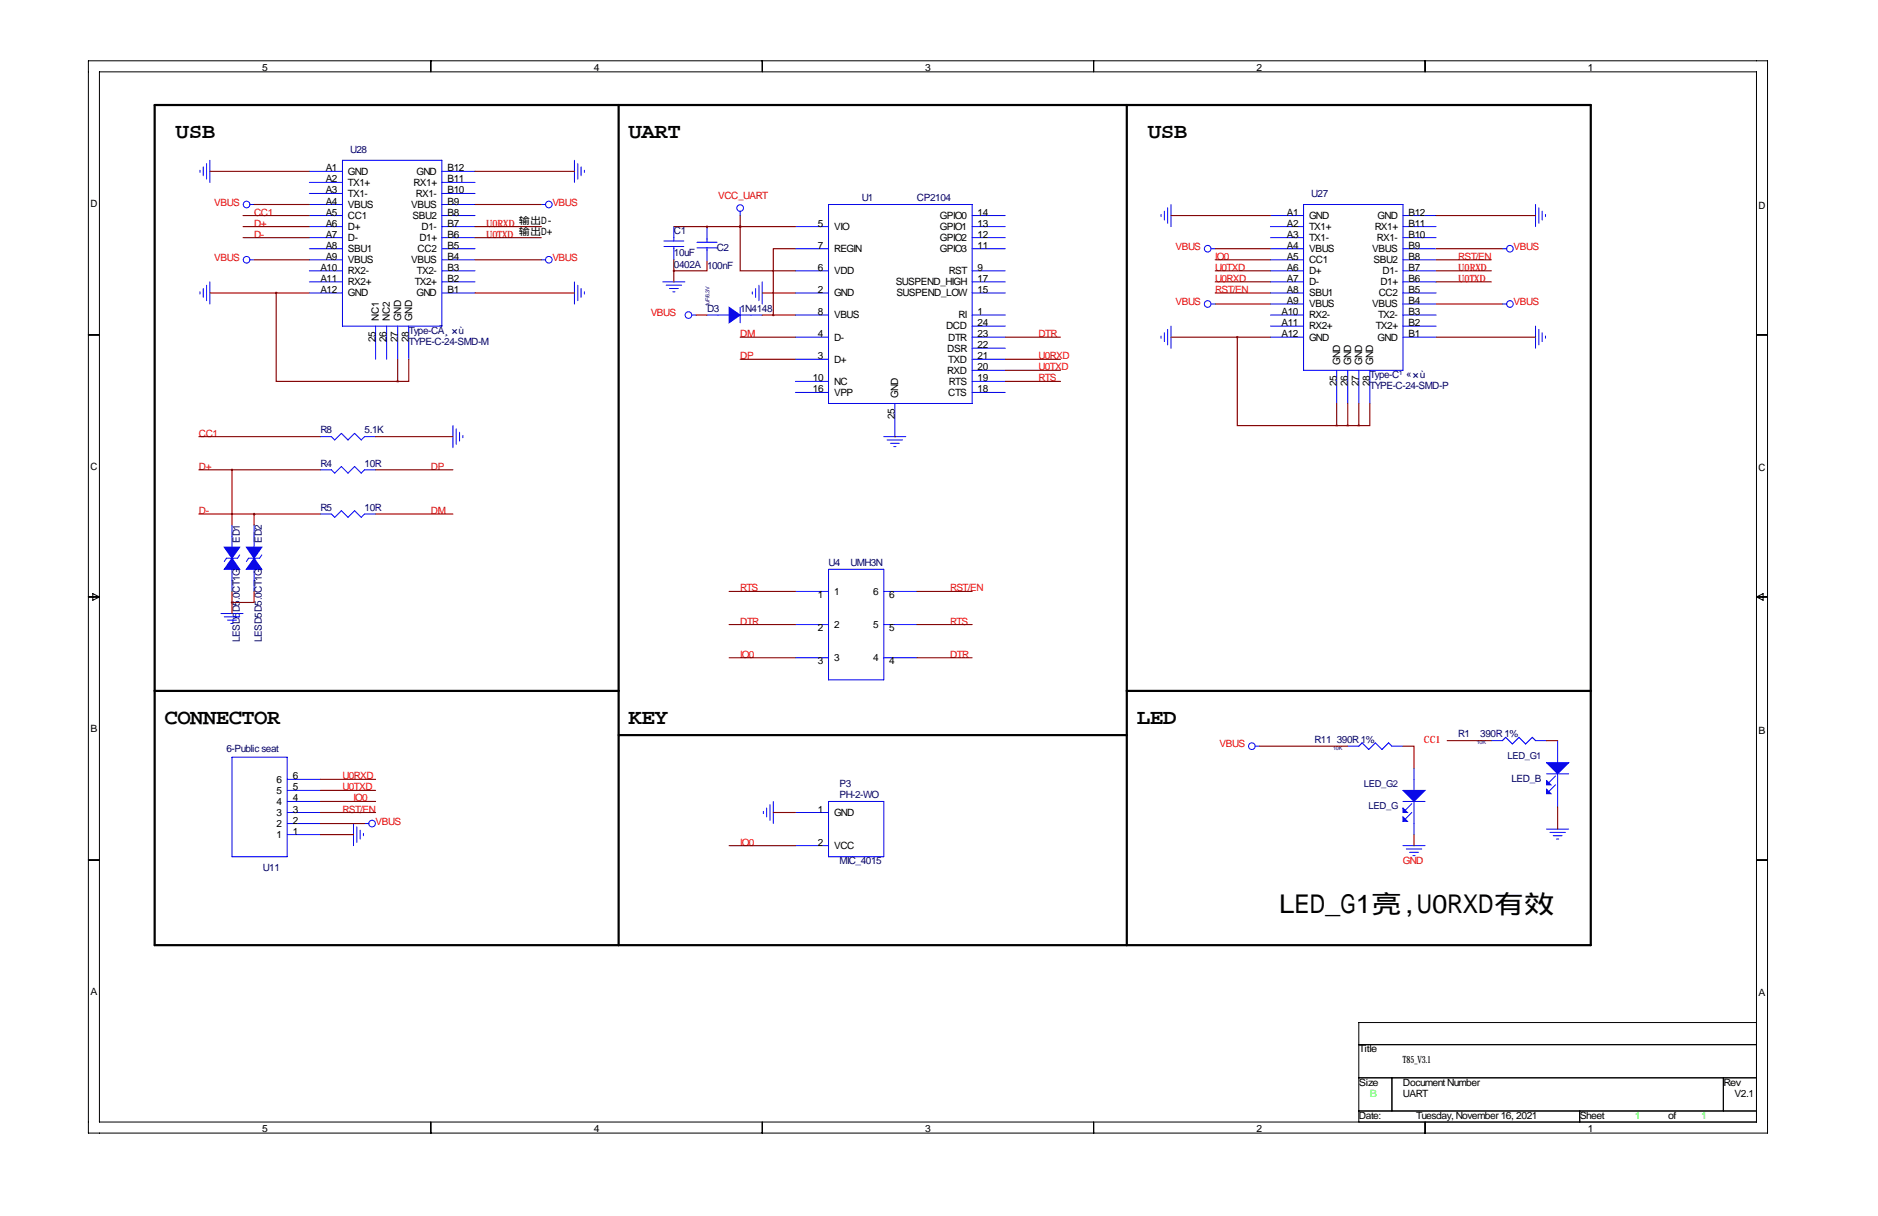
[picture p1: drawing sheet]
<svg xmlns="http://www.w3.org/2000/svg" width="432mm" height="279mm" viewBox="0 0 432 279" stroke-linecap="round" stroke-linejoin="round" font-family="sans-serif">
<path d="M35.6 24.1h330.2v193.1h-330.2zM142.2 24.1v193.1M259.1 24.1v193.1M35.6 158.8h106.6M259.1 158.8h106.7M142.2 168.9h116.9" fill="none" stroke="#000" stroke-width=".51"/>
<g fill="none" stroke="#000" stroke-width=".23">
<path d="M20.3 14h386.1v246.3h-386.1zM22.9 16.5h381v241.3h-381zM99.1 14v2.5M175.3 14v2.5M251.5 14v2.5M327.7 14v2.5M20.3 77h2.6M403.9 77h2.5M20.3 137.2h2.6M21.3 136.4l1.6 .8-1.6 .7zM403.9 137.2h2.5M403.9 137.2l1.5-.8v1.5z"/>
<path d="M20.3 197.6h2.6M403.9 197.6h2.5M403.9 234.9h-91.5v22.9M99.1 257.8v2.5M175.3 257.8v2.5M251.5 257.8v2.5M312.4 240h91.5M312.4 247.6h91.5M312.4 255.3h91.5M320 247.6v7.7M327.7 257.8v2.5M363.2 255.3v2.5"/>
<path d="M396.2 247.6v7.7"/>
</g>
<g fill="none" stroke="#00f" stroke-width=".23">
<path d="M46 39.1v.5M46.7 38.4v2M47.5 37.6v3.5M48.3 36.8v5.1M71.1 39.4h7.6M78.7 36.8h22.9v38.1h-22.9zM101.6 39.4h7.6M132.1 36.8v5.1M132.8 37.6v3.5M133.6 38.4v2M134.4 39.1v.5M57.4 47h1"/>
<path d="M57.4 59.7h1M71.1 47h7.6M71.1 52.1h7.6M71.1 57.2h7.6M71.1 49.5h7.6M71.1 54.6h7.6M71.1 59.7h7.6M71.1 41.9h7.6M71.1 44.4h7.6M101.6 47h7.6M101.6 52.1h7.6M101.6 57.2h7.6"/>
<path d="M101.6 49.5h7.6M101.6 54.6h7.6M101.6 59.7h7.6M101.6 41.9h7.6M101.6 44.4h7.6M124.5 47h1M124.5 59.7h1M152.7 55.4h4.5M152.7 56.6h4.5M154.9 52.1v3.3M154.9 56.6v3.1M162.6 52.4v2.5"/>
<path d="M162.6 57.5v2.5M170.2 48.5v1M182.9 52.1h7.6M182.9 57.2h7.6M190.5 47h33v45.7h-33zM223.5 52.1h7.6M223.5 57.2h7.6M223.5 49.5h7.6M223.5 54.6h7.6M267 49.3v.5M267.7 48.5v2M268.5 47.8v3.5"/>
<path d="M269.2 47v5.1M278.4 57.2h1M292.1 52.1h7.6M292.1 57.2h7.6M292.1 49.5h7.6M292.1 54.6h7.6M292.1 59.7h7.6M299.7 47h22.9v38.1h-22.9zM322.6 52.1h7.6M322.6 57.2h7.6M322.6 49.5h7.6M322.6 54.6h7.6"/>
<path d="M322.6 59.7h7.6M345.4 57.2h1.1M353.1 47v5.1M353.8 47.8v3.5M354.6 48.5v2M355.3 49.3v.5M46 67.1v.5M46.7 66.3v2M47.5 65.5v3.6M48.3 64.8v5M71.1 62.2h7.6M71.1 67.3h7.6"/>
<path d="M71.1 64.8h7.6M86.4 74.9v7.6M88.9 74.9v7.6M91.4 74.9v7.6M94 74.9v7.6M101.6 62.2h7.6M101.6 67.3h7.6M101.6 64.8h7.6M132.1 64.8v5M132.8 65.5v3.6M133.6 66.3v2M134.4 67.1v.5"/>
<path d="M152.4 64.8h5.1M153.2 65.5h3.5M153.9 66.3h2.1M154.7 67.1h.5M159 72.4h1M162.6 72.4h5M170.2 70.6v3.6M170.2 72.4h5.1M173 67.1v.5M173.7 66.3v2M174.5 65.5v3.6M175.3 64.8v5"/>
<path d="M182.9 72.4h7.6M182.9 62.2h7.6M182.9 67.3h7.6M182.9 77.5h7.6M223.5 72.4h7.6M223.5 62.2h7.6M223.5 67.3h7.6M223.5 77.5h7.6M223.5 64.8h7.6M223.5 74.9h7.6M267 77.2v.5M267.7 76.5v2"/>
<path d="M268.5 75.7v3.5M269.2 74.9v5.1M278.4 69.8h1M292.1 72.4h7.6M292.1 62.2h7.6M292.1 67.3h7.6M292.1 77.5h7.6M292.1 64.8h7.6M292.1 74.9h7.6M292.1 69.8h7.6M322.6 72.4h7.6M322.6 62.2h7.6"/>
<path d="M322.6 67.3h7.6M322.6 77.5h7.6M322.6 64.8h7.6M322.6 74.9h7.6M322.6 69.8h7.6M345.4 69.8h1.1M353.1 74.9v5.1M353.8 75.7v3.5M354.6 76.5v2M355.3 77.2v.5M104.1 97.8v5.1M104.9 98.6v3.5"/>
<path d="M105.7 99.3v2M182.9 82.5h7.6M182.9 90.2h7.6M182.9 87.6h7.6M205.7 92.7v7.6M223.5 82.5h7.6M223.5 90.2h7.6M223.5 80h7.6M223.5 85.1h7.6M223.5 87.6h7.6M307.3 85.1v7.6M309.9 85.1v7.6"/>
<path d="M312.4 85.1v7.6M315 85.1v7.6M73.7 118.1h2.5l.8 .8 1.5-1.6 1.5 1.6 1.5-1.6 1.6 1.6 .7-.8h2.6M73.7 107.9h2.5l.8 .8 1.5-1.5 1.5 1.5 1.5-1.5 1.6 1.5 .7-.8h2.6M73.7 100.3h2.5l.8 .8 1.5-1.5 1.5 1.5 1.5-1.5 1.6 1.5 .7-.8h2.6M106.4 100.1v.5M203.2 100.3h5.1M204 101.1h3.5M204.7 101.9h2.1M205.5 102.6h.5M53.3 120.7v5M53.3 130.8v5.1"/>
<path d="M55.1 127.5l-.5 .8h-2.5l-.5 .7M58.4 120.7v5M58.4 130.8v5.1M60.2 127.5l-.5 .8h-2.6l-.5 .7M182.9 135.9h7.6M190.5 130.8h12.7v25.4h-12.7zM203.2 135.9h7.6M50.8 141h5.1M51.6 141.7h3.5M52.3 142.5h2.1M53.1 143.3h.5M182.9 143.5h7.6"/>
<path d="M182.9 151.1h7.6M203.2 143.5h7.6M203.2 151.1h7.6M53.3 174h12.7v22.8h-12.7zM66 179.1h7.7M288.5 171.4h1.1M309.9 171.4h2.5M320 171.4h2.6M325.1 176.5v5.1M342.9 170.2h2.5M353.1 170.2h2.5M355.6 177.8h5.1"/>
<path d="M357.6 178.3l-1.5 1.5M358.1 170.2v5.1M358.1 177.8v7.6M66 184.1h7.7M66 186.7h7.7M66 191.8h7.7M66 189.2h7.7M66 181.6h7.7M81.3 189.2v5.1M82 190v3.5M82.8 190.8v2M83.6 191.5v.5"/>
<path d="M83.8 189.2h1M175.5 186.4v.5M176.3 185.7v2M177 184.9v3.6M177.8 184.1v5.1M182.9 186.7h7.6M182.9 194.3h7.6M190.5 184.1h12.7v12.7h-12.7zM322.6 184.1h5.1M322.6 194.3h5.1M323.3 195.1h3.6M324.1 195.8h2"/>
<path d="M324.6 184.7l-1.5 1.5M324.6 186.7l-1.5 1.5M324.9 196.6h.5M325.1 184.1v7.7M355.6 190.5h5.1M356.4 191.3h3.5M357.1 192h2.1M357.6 180.3l-1.5 1.6M357.9 192.8h.5"/>
<circle cx="56.7" cy="59.7" r=".76"/>
<circle cx="56.7" cy="47" r=".76"/>
<circle cx="126.2" cy="47" r=".76"/>
<circle cx="126.2" cy="59.7" r=".76"/>
<circle cx="170.2" cy="47.8" r=".76"/>
<circle cx="277.7" cy="57.1" r=".76"/>
<circle cx="347.2" cy="57.1" r=".76"/>
<circle cx="158.3" cy="72.4" r=".76"/>
<circle cx="277.7" cy="69.8" r=".76"/>
<circle cx="347.2" cy="69.8" r=".76"/>
<circle cx="287.8" cy="171.4" r=".76"/>
<circle cx="85.5" cy="189.2" r=".76"/>
</g>
<g fill="#00f" stroke="#00f" stroke-width=".23">
<path d="M167.6 70.6l2.6 1.8-2.6 1.8z"/>
<path d="M322.6 181.6h5.1l-2.6 2.5z"/>
<path d="M322.6 185.7l1 1h-1z"/>
<path d="M322.6 187.7l1 1h-1z"/>
<path d="M51.6 125.7h3.5l-1.8 2.6z"/>
<path d="M53.3 128.3l1.8 2.5h-3.5z"/>
<path d="M56.6 125.7h3.6l-1.8 2.6z"/>
<path d="M58.4 128.3l1.8 2.5h-3.6z"/>
<path d="M355.6 175.3h5.1l-2.6 2.5z"/>
<path d="M355.6 179.3l1 1h-1z"/>
<path d="M355.6 181.4l1 1h-1z"/>
</g>
<path d="M160.3 55.7h4.5M160.3 56.9h4.5M162.6 54.9v.8M162.6 56.9v.6M312.4 171.4l.8-.7 1.5 1.5 1.5-1.5 1.6 1.5 1.5-1.5 .7 .7M345.4 170.2l.8-.8 1.5 1.5 1.5-1.5 1.6 1.5 1.5-1.5 .8 .8" fill="none" stroke="#00f" stroke-width=".25"/>
<g fill="none" stroke="#800000" stroke-width=".25">
<path d="M48.3 39.4h22.8M109.2 39.4h22.9M55.9 49.5h15.2M55.9 52.1h15.2M55.9 54.6h15.2M58.4 59.7h12.7M58.4 47h12.7M109.2 52.1h15.3M109.2 54.6h15.3M109.2 59.7h15.3M109.2 47h15.3M154.9 52.1h28"/>
<path d="M154.9 59.7v5.1M162.6 60v2.2h-7.7M162.6 52.1v.3M170.2 52.1h.1M170.2 52.1v10.1h12.7M170.2 49.5v2.6M182.9 57.2h-5.1v15.2M269.2 49.5h22.9M279.4 59.7h12.7M279.4 57.2h12.7M330.2 49.5h22.9M330.2 59.7h12.7"/>
<path d="M330.2 57.2h15.2M48.3 67.3h22.8M63.5 67.3v20.3h27.9M109.2 67.3h22.9M160 72.4h2.6M170.2 77.5h12.7M175.3 67.3h7.6M175.3 72.4h7.6M231.1 77.5h12.7M269.2 77.5h22.9M279.4 67.3h12.7M279.4 69.8h12.7"/>
<path d="M279.4 64.8h12.7M279.4 62.2h12.7M284.5 77.5v20.3h22.8M330.2 69.8h15.2M330.2 64.8h12.7M330.2 62.2h12.7M330.2 77.5h22.9M91.4 82.5v5.1M94 82.5v5.1h-2.6M170.2 82.5h12.7M231.1 82.5h12.7M231.1 85.1h12.7"/>
<path d="M231.1 87.6h12.7M307.3 92.7v5.1M307.3 97.8h5.1M309.9 92.7v5.1M312.4 92.7v5.1M315 92.7v5.1h-2.6M45.7 100.3h28M45.7 107.9h28M45.7 118.1h28M53.3 107.9v12.8M58.4 118.1v2.6M86.4 100.3h17.7"/>
<path d="M86.4 107.9h17.7M86.4 118.1h17.7M205.7 100.3h.1M53.3 135.9v5.1M58.4 135.9v2.5h-5.1M167.6 135.9h15.3M210.8 135.9h12.7M167.6 151.1h15.3M167.6 143.5h15.3M210.8 151.1h12.7M210.8 143.5h12.7M73.7 179.1h12.7"/>
<path d="M289.6 171.4h20.3M322.6 171.4h2.5v5.1M332.7 170.2h10.2M355.6 170.2h2.5M73.7 186.7h12.7M73.7 184.1h12.7M73.7 189.2h10.1M73.7 181.6h12.7M73.7 191.8h7.6M167.6 194.3h15.3M177.8 186.7h5.1M325.1 191.8v2.5"/>
<path d="M358.1 185.4v5.1"/>
</g>
<path d="M53.3 108a.05 .05 0 0 0 .1 0 .05 .05 0 0 0-.1 0zM162.5 52.1a.05 .05 0 0 0 .1 0 .05 .05 0 0 0-.1 0zM53.3 138.4a.05 .05 0 0 0 .1 0 .05 .05 0 0 0-.1 0zM307.3 97.8a.05 .05 0 0 0 .1 0 .05 .05 0 0 0-.1 0zM91.4 87.6a.05 .05 0 0 0 .1 0 .05 .05 0 0 0-.1 0zM154.9 62.2a.05 .05 0 0 0 .1 0 .05 .05 0 0 0-.1 0z" fill="#800000" stroke="#800000" stroke-width=".51"/>
<text font-size="5.9" x="294.1" y="209.9">LED_G1亮,U0RXD有效</text>
<g font-size="4.9">
<text x="40.4" y="31.8">USB</text>
<text x="144.5" y="31.8">UART</text>
<text x="263.9" y="31.8">USB</text>
<text x="37.8" y="166.4">CONNECTOR</text>
<text x="144.5" y="166.4">KEY</text>
<text x="261.4" y="166.4">LED</text>
</g>
<g font-size="2.3">
<text x="60.3" y="16.3">5</text>
<text x="136.5" y="16.3">4</text>
<text x="212.7" y="16.3">3</text>
<text x="288.9" y="16.3">2</text>
<text x="365.1" y="16.3">1</text>
<text x="74.9" y="39.4">A1</text>
<text x="74.9" y="41.9">A2</text>
<text x="80" y="40.1">GND</text>
<text x="95.8" y="40.1">GND</text>
<text x="102.9" y="41.9">B11</text>
<text x="102.9" y="39.4">B12</text>
<text x="20.8" y="47.5">D</text>
<text x="74.9" y="44.4">A3</text>
<text x="74.9" y="47">A4</text>
<text x="80" y="42.7">TX1+</text>
<text x="80" y="45.2">TX1-</text>
<text x="80" y="47.8">VBUS</text>
<text x="94.5" y="47.8">VBUS</text>
<text x="95.1" y="42.7">RX1+</text>
<text x="95.6" y="45.2">RX1-</text>
<text x="102.9" y="47">B9</text>
<text x="102.9" y="44.4">B10</text>
<text x="74.9" y="49.5">A5</text>
<text x="74.9" y="52.1">A6</text>
<text x="80" y="50.3">CC1</text>
<text x="80" y="52.8">D+</text>
<text x="94.8" y="50.3">SBU2</text>
<text x="96.9" y="52.8">D1-</text>
<text x="102.9" y="52.1">B7</text>
<text x="102.9" y="49.5">B8</text>
<text x="119.3" y="51.4">输出D-</text>
<text x="119.3" y="53.9">输出D+</text>
<text x="188.1" y="52.1">5</text>
<text x="191.8" y="52.8">VIO</text>
<text x="216.1" y="50.3">GPIO0</text>
<text x="216.1" y="52.8">GPIO1</text>
<text x="224.8" y="49.5">14</text>
<text x="224.8" y="52.1">13</text>
<text x="295.9" y="49.5">A1</text>
<text x="295.9" y="52.1">A2</text>
<text x="301" y="50.3">GND</text>
<text x="301" y="52.8">TX1+</text>
<text x="316.1" y="52.8">RX1+</text>
<text x="316.7" y="50.3">GND</text>
<text x="323.8" y="52.1">B11</text>
<text x="323.8" y="49.5">B12</text>
<text x="404.3" y="48.1">D</text>
<text x="74.9" y="54.6">A7</text>
<text x="74.9" y="57.2">A8</text>
<text x="74.9" y="59.7">A9</text>
<text x="80" y="55.4">D-</text>
<text x="80" y="57.9">SBU1</text>
<text x="96" y="57.9">CC2</text>
<text x="96.4" y="55.4">D1+</text>
<text x="102.9" y="59.7">B4</text>
<text x="102.9" y="57.2">B5</text>
<text x="102.9" y="54.6">B6</text>
<text x="188.1" y="57.2">7</text>
<text x="191.8" y="57.9">REGIN</text>
<text x="216.1" y="55.4">GPIO2</text>
<text x="216.1" y="57.9">GPIO3</text>
<text x="224.8" y="54.6">12</text>
<text x="224.8" y="57.2">11</text>
<text x="295.9" y="54.6">A3</text>
<text x="295.9" y="57.2">A4</text>
<text x="295.9" y="59.7">A5</text>
<text x="301" y="55.4">TX1-</text>
<text x="301" y="57.9">VBUS</text>
<text x="315.5" y="57.9">VBUS</text>
<text x="316.6" y="55.4">RX1-</text>
<text x="323.8" y="59.7">B8</text>
<text x="323.8" y="57.2">B9</text>
<text x="323.8" y="54.6">B10</text>
<text x="73.7" y="62.2">A10</text>
<text x="73.7" y="64.8">A11</text>
<text x="80" y="60.5">VBUS</text>
<text x="80" y="63">RX2-</text>
<text x="80" y="65.5">RX2+</text>
<text x="94.5" y="60.5">VBUS</text>
<text x="95.4" y="65.5">TX2+</text>
<text x="95.9" y="63">TX2-</text>
<text x="102.9" y="64.8">B2</text>
<text x="102.9" y="62.2">B3</text>
<text x="188.1" y="62.2">6</text>
<text x="191.8" y="63">VDD</text>
<text x="205.9" y="65.5">SUSPEND_HIGH</text>
<text x="218.2" y="63">RST</text>
<text x="224.8" y="62.2">9</text>
<text x="224.8" y="64.8">17</text>
<text x="295.9" y="62.2">A6</text>
<text x="295.9" y="64.8">A7</text>
<text x="301" y="60.5">CC1</text>
<text x="301" y="63">D+</text>
<text x="301" y="65.5">D-</text>
<text x="315.8" y="60.5">SBU2</text>
<text x="317.4" y="65.5">D1+</text>
<text x="317.9" y="63">D1-</text>
<text x="323.8" y="64.8">B6</text>
<text x="323.8" y="62.2">B7</text>
<text x="73.7" y="67.3">A12</text>
<text x="80" y="68.1">GND</text>
<text x="95.8" y="68.1">GND</text>
<text x="102.9" y="67.3">B1</text>
<text x="188.1" y="67.3">2</text>
<text x="191.8" y="68.1">GND</text>
<text x="206.1" y="68.1">SUSPEND_LOW</text>
<text x="224.8" y="67.3">15</text>
<text x="295.9" y="67.3">A8</text>
<text x="295.9" y="69.8">A9</text>
<text x="301" y="68.1">SBU1</text>
<text x="301" y="70.6">VBUS</text>
<text x="315.5" y="70.6">VBUS</text>
<text x="317" y="68.1">CC2</text>
<text x="323.8" y="69.8">B4</text>
<text x="323.8" y="67.3">B5</text>
<text x="87.1" y="73.7" transform="rotate(-90 87.1 73.7)">NC1</text>
<text x="89.7" y="73.7" transform="rotate(-90 89.7 73.7)">NC2</text>
<text x="92.2" y="73.7" transform="rotate(-90 92.2 73.7)">GND</text>
<text x="94.7" y="73.7" transform="rotate(-90 94.7 73.7)">GND</text>
<text x="188.1" y="72.4">8</text>
<text x="188.1" y="77.5">4</text>
<text x="191.8" y="73.2">VBUS</text>
<text x="217.5" y="75.7">DCD</text>
<text x="220.4" y="73.2">RI</text>
<text x="224.8" y="72.4">1</text>
<text x="224.8" y="74.9">24</text>
<text x="224.8" y="77.5">23</text>
<text x="294.6" y="72.4">A10</text>
<text x="294.6" y="74.9">A11</text>
<text x="294.6" y="77.5">A12</text>
<text x="301" y="73.2">RX2-</text>
<text x="301" y="75.7">RX2+</text>
<text x="316.3" y="75.7">TX2+</text>
<text x="316.8" y="73.2">TX2-</text>
<text x="323.8" y="77.5">B1</text>
<text x="323.8" y="74.9">B2</text>
<text x="323.8" y="72.4">B3</text>
<text x="86.4" y="78.5" transform="rotate(-90 86.4 78.5)">25</text>
<text x="88.9" y="78.5" transform="rotate(-90 88.9 78.5)">26</text>
<text x="91.4" y="78.5" transform="rotate(-90 91.4 78.5)">27</text>
<text x="94" y="78.5" transform="rotate(-90 94 78.5)">28</text>
<text x="188.1" y="82.5">3</text>
<text x="191.8" y="78.2">D-</text>
<text x="191.8" y="83.3">D+</text>
<text x="217.8" y="80.8">DSR</text>
<text x="218" y="78.2">DTR</text>
<text x="218" y="83.3">TXD</text>
<text x="224.8" y="80">22</text>
<text x="224.8" y="82.5">21</text>
<text x="301" y="78.2">GND</text>
<text x="308.1" y="83.8" transform="rotate(-90 308.1 83.8)">GND</text>
<text x="310.6" y="83.8" transform="rotate(-90 310.6 83.8)">GND</text>
<text x="313.2" y="83.8" transform="rotate(-90 313.2 83.8)">GND</text>
<text x="315.7" y="83.8" transform="rotate(-90 315.7 83.8)">GND</text>
<text x="316.7" y="78.2">GND</text>
<text x="186.9" y="87.6">10</text>
<text x="191.8" y="88.4">NC</text>
<text x="217.8" y="85.9">RXD</text>
<text x="218.2" y="88.4">RTS</text>
<text x="224.8" y="85.1">20</text>
<text x="224.8" y="87.6">19</text>
<text x="307.3" y="88.7" transform="rotate(-90 307.3 88.7)">25</text>
<text x="309.9" y="88.7" transform="rotate(-90 309.9 88.7)">26</text>
<text x="312.4" y="88.7" transform="rotate(-90 312.4 88.7)">27</text>
<text x="315" y="88.7" transform="rotate(-90 315 88.7)">28</text>
<text x="186.9" y="90.2">16</text>
<text x="191.8" y="90.9">VPP</text>
<text x="206.5" y="91.4" transform="rotate(-90 206.5 91.4)">GND</text>
<text x="218" y="90.9">CTS</text>
<text x="224.8" y="90.2">18</text>
<text x="205.7" y="96.3" transform="rotate(-90 205.7 96.3)">25</text>
<text x="20.8" y="108">C</text>
<text x="404.3" y="108.3">C</text>
<text x="188.1" y="137.4">1</text>
<text x="191.8" y="136.7">1</text>
<text x="200.8" y="136.7">6</text>
<text x="204.5" y="137.4">6</text>
<text x="188.1" y="145">2</text>
<text x="191.8" y="144.3">2</text>
<text x="200.8" y="144.3">5</text>
<text x="204.5" y="145">5</text>
<text x="188.1" y="152.7">3</text>
<text x="191.8" y="151.9">3</text>
<text x="200.8" y="151.9">4</text>
<text x="204.5" y="152.7">4</text>
<text x="20.8" y="168.2">B</text>
<text x="404.3" y="168.7">B</text>
<text x="63.6" y="179.8">6</text>
<text x="67.3" y="179.1">6</text>
<text x="63.6" y="184.9">4</text>
<text x="63.6" y="182.4">5</text>
<text x="67.3" y="184.1">4</text>
<text x="67.3" y="181.6">5</text>
<text x="63.6" y="190">2</text>
<text x="63.6" y="187.5">3</text>
<text x="67.3" y="191.8">1</text>
<text x="67.3" y="189.2">2</text>
<text x="67.3" y="186.7">3</text>
<text x="188.1" y="186.7">1</text>
<text x="191.8" y="187.5">GND</text>
<text x="63.6" y="192.5">1</text>
<text x="188.1" y="194.3">2</text>
<text x="191.8" y="195.1">VCC</text>
<text x="20.8" y="228.7">A</text>
<text x="404.3" y="228.9">A</text>
<text x="312.4" y="241.8">Title</text>
<text x="322.6" y="244.3">T85_V3.1</text>
<text x="312.4" y="249.4">Size</text>
<text x="322.6" y="252">UART</text>
<text x="322.6" y="249.4">Document Number</text>
<text x="396.2" y="249.4">Rev</text>
<text x="398.8" y="252">V2.1</text>
<text x="312.4" y="257">Date:</text>
<text x="325.6" y="257">Tuesday, November 16, 2021</text>
<text x="363.2" y="257">Sheet</text>
<text x="383.5" y="257">of</text>
<text x="60.3" y="260.1">5</text>
<text x="136.5" y="260.1">4</text>
<text x="212.7" y="260.1">3</text>
<text x="288.9" y="260.1">2</text>
<text x="365.1" y="260.1">1</text>
</g>
<g font-size="2.3" fill="#000080">
<text x="80.5" y="35.1">U28</text>
<text x="198.1" y="46.2">U1</text>
<text x="210.8" y="46.2">CP2104</text>
<text x="301.5" y="45.2">U27</text>
<text x="154.9" y="53.8">C1</text>
<text x="154.9" y="58.9">10uF</text>
<text x="164.8" y="57.7">C2</text>
<text x="154.9" y="61.5">0402A</text>
<text x="162.6" y="61.8">100nF</text>
<text x="162.6" y="71.6">D3</text>
<text x="170.2" y="71.6">1N4148</text>
<text x="94" y="76.7">Type-CÄ¸×ù</text>
<text x="94" y="79.2">TYPE-C-24-SMD-M</text>
<text x="315" y="89.4">TYPE-C-24-SMD-P</text>
<text x="315" y="86.9">Type-C¹«×ù</text>
<text x="73.7" y="99.6">R8</text>
<text x="83.8" y="99.6">5.1K</text>
<text x="73.7" y="107.2">R4</text>
<text x="83.8" y="107.2">10R</text>
<text x="73.7" y="117.3">R5</text>
<text x="83.8" y="117.3">10R</text>
<text x="55.1" y="124.7" transform="rotate(-90 55.1 124.7)">ED1</text>
<text x="60.2" y="124.7" transform="rotate(-90 60.2 124.7)">ED2</text>
<text x="190.5" y="130">U4</text>
<text x="195.6" y="130">UMH3N</text>
<text x="55.1" y="147.6" transform="rotate(-90 55.1 147.6)">LESD5D5.0CT1G</text>
<text x="60.2" y="147.6" transform="rotate(-90 60.2 147.6)">LESD5D5.0CT1G</text>
<text x="52.1" y="172.7">6-Public seat</text>
<text x="302.3" y="170.7">R11</text>
<text x="307.3" y="170.7">390R 1%</text>
<text x="335.3" y="169.4">R1</text>
<text x="340.4" y="169.4">390R 1%</text>
<text x="347.5" y="179.6">LED_B</text>
<text x="193" y="180.8">P3</text>
<text x="193" y="183.4">PH-2-WO</text>
<text x="60.5" y="200.2">U11</text>
<text x="193" y="198.6">MIC_4015</text>
</g>
<g font-size="2.3" fill="#f00">
<text x="49.3" y="47.2">VBUS</text>
<text x="127" y="47.2">VBUS</text>
<text x="165.1" y="45.7">VCC_UART</text>
<text x="58.4" y="49.5">CC1</text>
<text x="58.4" y="52.1">D+</text>
<text x="111.8" y="52.1">U0RXD</text>
<text x="49.3" y="59.9">VBUS</text>
<text x="58.4" y="54.6">D-</text>
<text x="111.8" y="54.6">U0TXD</text>
<text x="127" y="59.9">VBUS</text>
<text x="270.3" y="57.4">VBUS</text>
<text x="279.4" y="59.7">IO0</text>
<text x="335.3" y="59.7">RST/EN</text>
<text x="348" y="57.4">VBUS</text>
<text x="279.4" y="64.8">U0RXD</text>
<text x="279.4" y="62.2">U0TXD</text>
<text x="335.3" y="62.2">U0RXD</text>
<text x="335.3" y="64.8">U0TXD</text>
<text x="270.3" y="70.1">VBUS</text>
<text x="279.4" y="67.3">RST/EN</text>
<text x="348" y="70.1">VBUS</text>
<text x="149.6" y="72.6">VBUS</text>
<text x="170.2" y="77.5">DM</text>
<text x="238.8" y="77.5">DTR</text>
<text x="170.2" y="82.5">DP</text>
<text x="238.8" y="82.5">U0RXD</text>
<text x="238.8" y="85.1">U0TXD</text>
<text x="238.8" y="87.6">RTS</text>
<text x="45.7" y="100.3">CC1</text>
<text x="45.7" y="107.9">D+</text>
<text x="99.1" y="107.9">DP</text>
<text x="45.7" y="118.1">D-</text>
<text x="99.1" y="118.1">DM</text>
<text x="170.2" y="135.9">RTS</text>
<text x="218.4" y="135.9">RST/EN</text>
<text x="170.2" y="143.5">DTR</text>
<text x="218.4" y="143.5">RTS</text>
<text x="170.2" y="151.1">IO0</text>
<text x="218.4" y="151.1">DTR</text>
<text x="280.4" y="171.7">VBUS</text>
<text x="327.4" y="170.7">CC1</text>
<text x="78.7" y="179.1">U0RXD</text>
<text x="78.7" y="181.6">U0TXD</text>
<text x="81.3" y="184.1">IO0</text>
<text x="78.7" y="186.7">RST/EN</text>
<text x="86.4" y="189.5">VBUS</text>
<text x="170.2" y="194.3">IO0</text>
<text x="322.6" y="198.6">GND</text>
</g>
<g font-size="2.3" fill="#0f0">
<text x="315" y="252">B</text>
<text x="375.9" y="257">1</text>
<text x="391.2" y="257">1</text>
</g>
<g font-size="2.2" fill="#000080">
<text x="346.6" y="174.5">LED_G1</text>
<text x="313.6" y="180.8">LED_G2</text>
<text x="314.7" y="185.9">LED_G</text>
</g>
<g font-size="1.3" fill="#000080">
<text x="163.1" y="70.4" transform="rotate(-90 163.1 70.4)">1uF/6.3V</text>
<text x="306.5" y="172.3">10K</text>
<text x="339.5" y="171">10K</text>
</g>
</svg>
